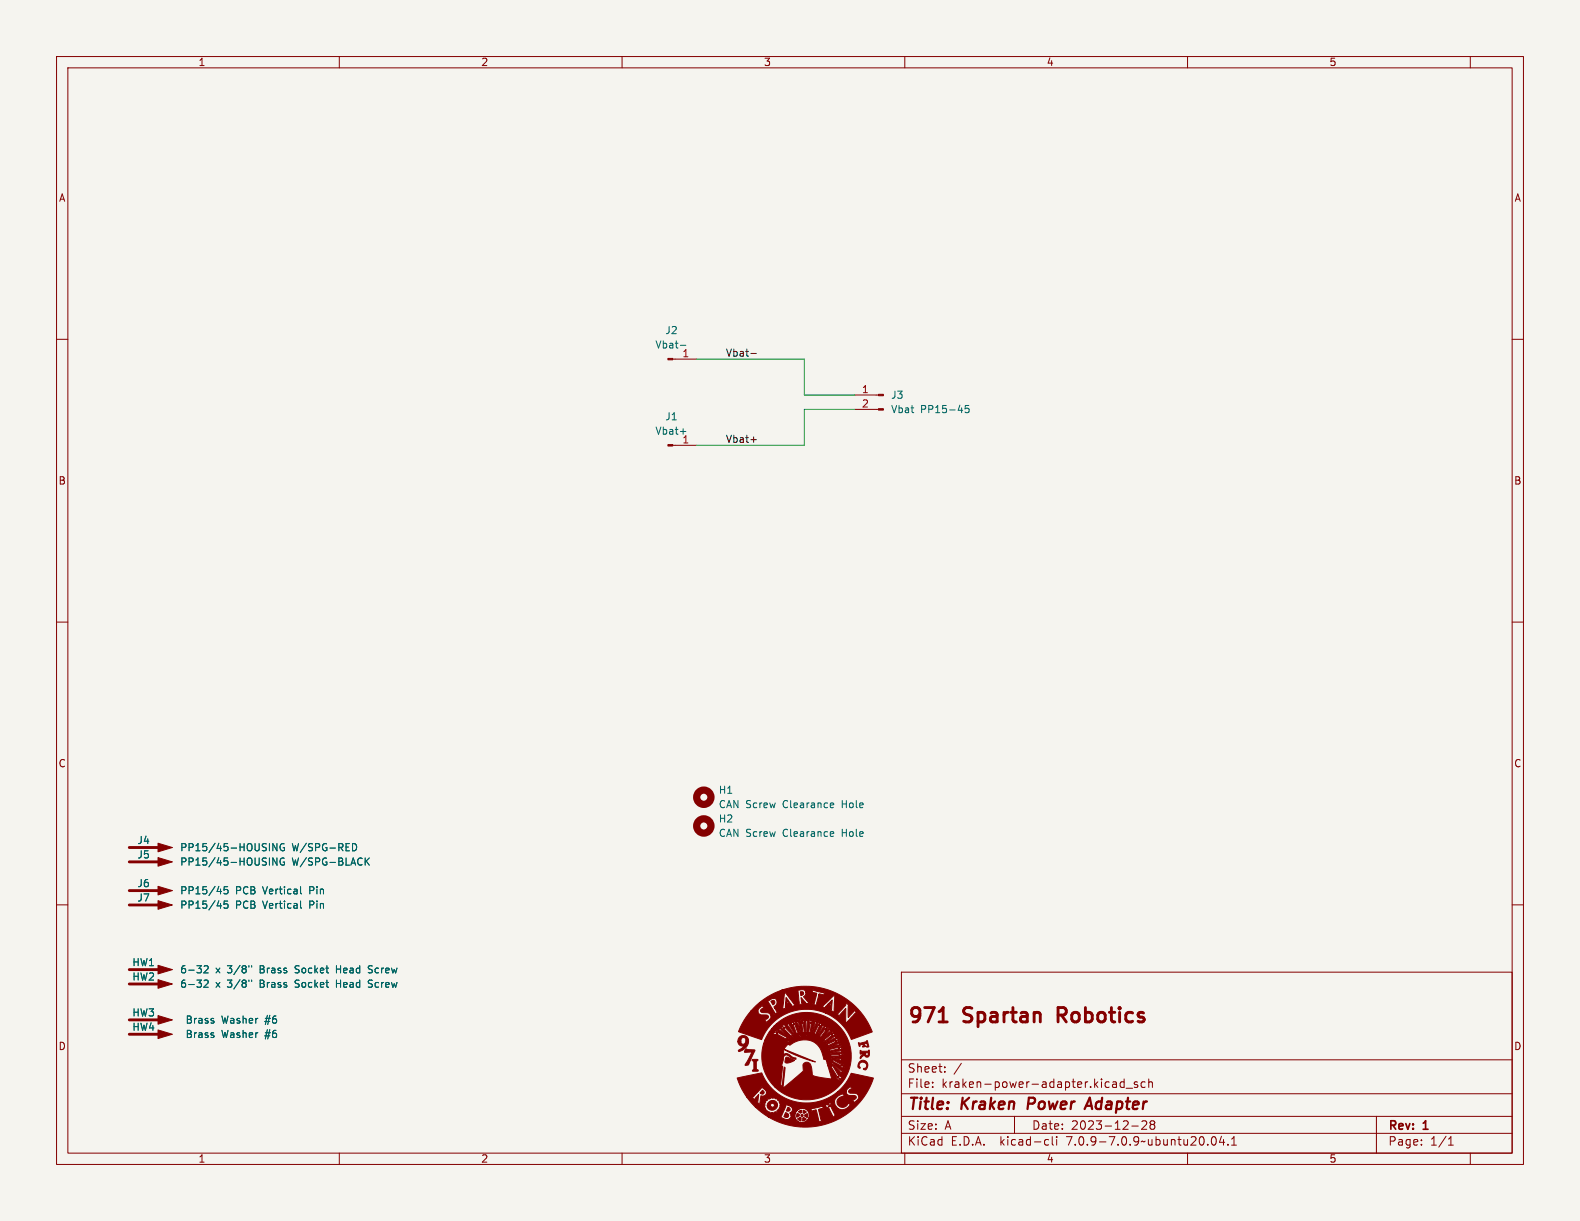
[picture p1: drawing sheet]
<svg xmlns="http://www.w3.org/2000/svg" width="279mm" height="216mm" viewBox="0 0 279 216" stroke-linecap="round" stroke-linejoin="round" font-family="sans-serif">
<path d="M0 0h279.4v215.9h-279.4z" fill="#f5f4ef" stroke="#f5f4ef" stroke-width=".18"/>
<g fill="none" stroke="#840000" stroke-width=".18">
<path d="M10 10h259.4v195.9h-259.4zM12 12h255.4v191.9h-255.4zM60 10v2M110 10v2M160 10v2M210 10v2M260 10v2M10 60h2M267.4 60h2M119 63.5h4.2M119 78.7h4.2M151.1 72.4h4.2"/>
<path d="M151.1 69.9h4.2M10 110h2M267.4 110h2M10 160h2M267.4 160h2M159.4 171.9h108v32h-108zM159.4 197.4h108M159.4 193.4h108M159.4 187.4h108M164.9 192.1v.2M164.9 191.4v.1M167.1 189.4v.2"/>
<path d="M167.1 188.7v.1M170 188l-1.3 1.9M179.4 197.4v3M197.4 191.4v.9M197.4 192.2l-.1 .1M197.4 191.6l-.1 .1M198.8 190.8v1.5M198.8 191.4l-.4-.1-.3 .3v.4l.1 .2h.6M199.1 192.4h1.2M200.1 199.1h1.2M201.1 191.4l-.3-.1-.2 .2v.2l.5 .2v.3h-.5M202.5 191.4l-.4-.1-.3 .3v.4l.1 .2h.6"/>
<path d="M202.7 198.3v.5l-.8 .9h.9M203.1 191.4l.3-.1 .3 .1 .1 .9M203.1 190.8v1.5M203.4 198.3v.2l.2 .3M203.6 198.8l-.2 .3v.3l.2 .3 .5-.1 .1-.2-.1-.4-.2-.2M203.6 198.8h.3M204.1 198.3l.1 .2-.3 .3M243.4 197.4v6.5M60 203.9v2M110 203.9v2M159.4 200.4h108M160 203.9v2"/>
<path d="M185 201.5l.4 .1M185.4 202.4l-.4 .1M186.1 201v1.3l.2 .2M186.9 201v.1M186.9 201.5v1M210 203.9v2M214.4 201.1l.2-.1a.81 .81 0 0 1 .6 .6 .81 .81 0 0 1-.3 .8l-.2 .1a.81 .81 0 0 1-.6-.6 .81 .81 0 0 1 .3-.8zM216 200.9l-.4 1.1h1M216.4 201.5v1M217.1 202.3v.2M217.8 202.5h.8M217.8 201.4l.4-.4v1.5"/>
<path d="M251.4 202.3v.2M251.4 201.6v.1M256.1 202.5h.9M256.1 201.4l.5-.4v1.5M260 203.9v2"/>
</g>
<path d="M181.9 194.1l-.2 2M191.8 196.1l.9-2 .4 2M192.1 195.5h.9" fill="none" stroke="#840000" stroke-width=".4"/>
<path d="M22.9 152.4h6.3M22.9 149.9h6.3M22.9 157.5h6.3M22.9 171.5h6.3M22.9 160h6.3M22.9 174h6.3M187.1 179.5h1M188.1 178.2h-1v2.5M22.9 180.3h6.3M22.9 182.9h6.3M166.1 180.7h1.4" fill="none" stroke="#840000" stroke-width=".51"/>
<g fill="#840000" stroke="#840000" stroke-width=".18">
<path d="M130.4 190.6l4.3-.9a8.5 8.5 0 0 0 10 5.1h2.9l.1 .6 .5 .6-.1 .1h.3a1.43 1.43 0 0 0 1.9-.8l-.2-.3-.4 .5a.99 .99 0 0 1-1.6-.3 .99 .99 0 0 1 1-1.4l.1 .2 .2-.1-.2-.2a.32 .32 0 0 0-.2-.3 .32 .32 0 0 0-.4 .2l-.8 .6-.2 .6h-2.9a8.4 8.4 0 0 0 3.4-1.8l1.5 .1a.66 .66 0 0 0 .6 .6h.6a.42 .42 0 0 1 .6 .2 .42 .42 0 0 1-.4 .6l-.1-.1a.22 .22 0 0 0-.1 .2 .22 .22 0 0 0 .2 .2 .17 .17 0 0 0 .2 .2 .17 .17 0 0 0 .1-.2v-.1a.76 .76 0 0 0 .4-1.1l-.4-.3h-1a.35 .35 0 0 1-.2-.5 .35 .35 0 0 1 .5-.1l.1-.2-.4-.4-.5 .5-.2 .4h-1.5l.2-.1a13.7 13.7 0 0 0 2.3-3.1l3.8 .8a3.3 3.3 0 0 1-.7 1.8 12.7 12.7 0 0 1-17.9 5.1h2.1l.4 .2a1.45 1.45 0 0 0 1.2 .2l.4-.4v-.3h.6l.1 .1-.1 .1 .1 .1-.1 .1 .2 .1-.1 .1h.1l-.1 .1 .2 .1-.1 .1h.2v.1h.1l.1 .2 .1-.1 .2 .2 .1-.1 .1 .2 .1-.1 .3 .1 .1-.1h.1v-.1l.2 .1v-.2l.1 .1v-.2l.2 .1v-.2h.2l-.1-.1h.2l-.1-.2h.2l-.1-.1 .1-.1v-.3l.1-.1-.1-.1 .1-.1-.2-.2 .1-.1-.1-.1v-.1h-.2l.1-.2h-.2l.1-.1h-.2v-.1h-.1l-.1-.1-.1 .1-.1-.2h1.2l.2 .7 .1-.2 .6-.2 .4 1.6a.22 .22 0 0 1 .1 .3 .22 .22 0 0 1-.2 .1l.2 .2 .6-.2 .1-.2a.4 .4 0 0 1-.5-.5l-.1-.7a.41 .41 0 0 1-.1-.6 .41 .41 0 0 1 .6-.1v.1a.34 .34 0 0 0 .2-.3 .34 .34 0 0 0-.1-.3h.5l.1 .1a.86 .86 0 0 1 .8 .9l.2 .5a.28 .28 0 0 0 .2 .4 .28 .28 0 0 0 .4-.2l-.3-.6a1.42 1.42 0 0 1-.3-1.5l-.1-.1a.21 .21 0 0 0-.3-.2 .21 .21 0 0 0-.1 .3l-.3 .2v-.4l-.3 .6h-.5l-.1-.1-.1 .1-1.6 .4h-2.3v.1l-.1-.1-.1 .2-.1-.1v.2h-.2l.1 .1-.3 .1 .1 .1-.1-.1v.2l-.1 .1 .1 .1h-.2l.1 .2-.1 .1h-.6l-.2-.4a.68 .68 0 0 0 .4-.8 .68 .68 0 0 0-.7-.5l-.5-.2 .1 .3-.2 .5-.6 1.3-.2-.1-.1 .2h-2.1l-2.2-1.8 1.7 .1 .1 .3-.2 .2 .3-.1 .1 .2v.3l.2-.1 .4 .1v.2l.4-.2 .2 .2 .1-.2 .2-.1 .3 .1a.36 .36 0 0 1 .4-.5v-.2l.3-.3a.28 .28 0 0 1-.2-.2 .28 .28 0 0 1 .2-.3 .28 .28 0 0 1-.3-.2 .28 .28 0 0 1 .2-.3 .31 .31 0 0 1-.4-.1 .31 .31 0 0 1-.1-.4 .28 .28 0 0 1-.4 .1 .28 .28 0 0 1-.1-.3 .34 .34 0 0 1-.4 .2 .34 .34 0 0 1-.3-.2 .3 .3 0 0 1-.2 .3 .3 .3 0 0 1-.3-.1v.2l-.2 .2h-.3a.31 .31 0 0 1 .1 .4 .31 .31 0 0 1-.4 .1 .3 .3 0 0 1 .3 .3 .3 .3 0 0 1-.3 .3h-1.4l-1.6-1.8h.9l.6 .6a.94 .94 0 0 1 .6-.9l.1-.1-.2 1.2a.59 .59 0 0 0 .5 .6 .84 .84 0 0 1 0-1v-.3a.32 .32 0 0 1 .5-.2h.1a.69 .69 0 0 0 .5-.7 .69 .69 0 0 0-.6-.6l-.4-.3v.2l-1.4 1.6-.2-.1h-1l-1.1-1.8z"/>
<path d="M136.9 181.4l.4-.3h1.8l1.3 1.8 .2-.1 3.6 .1 .7-1.4a.45 .45 0 0 0 .4-.3 .45 .45 0 0 0-.1-.5l-.1 .3h-.2v-.3l-.3 .3v.5l-.6 1.3h-3.4l-1-1.5-.1-.5h.4l.1 .3a3.2 3.2 0 0 1 .9 1.7l.2-.1 2.6 .1 .8-2.2-.1-.1-.1 .2-.1-.2-.1 .1v.3l-.6 1.8h-2.4l-.5-1.3 .1-.6-.3-.3h.4l.2 .4 .5 1.8 .2-.1-.4-1.9h.3l.2 .4 .2 1.5 1.2 .1 .1-.5a2.35 2.35 0 0 1 .4-1.5l-.1-.4-.1 .3-.2-.1 .1-.3a.62 .62 0 0 0-.2 .9l-.2 1.5h-.8l-.2-1.6 .2-.5h.2l.1 .3v1.6a.13 .13 0 0 0 0 .2 .13 .13 0 0 0 .2-.1v-1.7l.2-.4-.1-.1a.17 .17 0 0 1-.2 .2 .17 .17 0 0 1-.1-.3l-.1 .3h-.2l-.3-.4 .1 .3-.2 .1-.2-.2v.4h-.3v-.3l-.2-.1v.3l-.2-.2-.5 .1-.1 .3h-.1l-.1-.3-.2 .3h-.5a.18 .18 0 0 1 0 .3 .18 .18 0 0 1-.2 0 .18 .18 0 0 1-.1-.2v.2h-1.8a7.8 7.8 0 0 1 10.2-.5 7.8 7.8 0 0 1 1.9 10.1 8 8 0 0 1-12.4 1.4l1 .1 .3-.3 .4-3.2 .1 .1-.3 3.6 3.3-2.8 .3-.4a1.04 1.04 0 0 1 .2-1.3 .9 .9 0 0 1 1.2 1l.1 .6a.61 .61 0 0 0 .7 .9l2.8 .4-.7-2.3h.5l.4 .7a2.12 2.12 0 0 1 .7 1.6l.4 .3v-.4h.2l.1 .3a.55 .55 0 0 0 .1-.6 .55 .55 0 0 0-.6-.3l-1-1.7-.8 .1-.1-.5h.6l.4 .2 1.2 1.2 .2 .4h.3a.17 .17 0 0 1-.2-.1 .17 .17 0 0 1 .1-.2 .17 .17 0 0 1 .2 .1l-1.6-1.4-.2-.4h-.3a.16 .16 0 0 1 .2 .2 .16 .16 0 0 1-.3 0h-.6l-.2-.5h.9l.6 .4a2.37 2.37 0 0 1 1.3 .9l.4-.1-.2-.1v-.2h.3l-.3-.3h-.5l-1.5-.8-.1 .2h-.9v-.2h-.4l-.1-.2a3.4 3.4 0 0 0-3.1-3.2 4.1 4.1 0 0 0-2.8 .9l-.4-.2-.7 .9 5.6 2.3-3.2-1.1-2.4-1.2v1a1.03 1.03 0 0 1 1.5 .4l.7 .2v.2l-.6-.1-1.1-.7-.5 .2-.1 .7-.3 1.1 .2 .1-.4 3.5h-1a7.6 7.6 0 0 1-2-7.6l4.6 .1a6 6 0 0 1 3-1 3.7 3.7 0 0 1 3.3 3.5l-.1-.6h.4l.1 .4 .1-.1a.3 .3 0 0 0 0-.3 .3 .3 0 0 0-.3-.1 .45 .45 0 0 1-.5-.6l.4-.1 .1 .3h.1a.36 .36 0 0 0-.1-.4 .36 .36 0 0 0-.5 .1l-.2-.3a.24 .24 0 0 1-.1-.4 .24 .24 0 0 1 .4 .1l.1 .1h.1l-.2-.5-.6 .2-.1-.1a.32 .32 0 0 1-.3-.3 .32 .32 0 0 1 .3-.3l.2 .2h.2l-.4-.4-.4 .4-.3-.3a.24 .24 0 0 1-.3-.2 .24 .24 0 0 1 .2-.3l.4 .2v-.1l-.6-.3a.35 .35 0 0 1-.1 .5 .35 .35 0 0 1-.5-.1 .3 .3 0 0 1-.3-.2 .3 .3 0 0 1 0-.3l.5 .1v-.1l-.7-.2v.5h-.9a.18 .18 0 0 1-.1-.3 .18 .18 0 0 1 .3-.1h.2l-.3-.1a.28 .28 0 0 0-.4 .1 .28 .28 0 0 0 .1 .4l-1 .2-.1-.3 .5-.2h-.3a.25 .25 0 0 0-.3 .2 .25 .25 0 0 0 .1 .3l-.5 .3a.28 .28 0 0 1-.2 .1 .28 .28 0 0 1-.3-.2l.4-.4-.5 .3 .2 .4-.3 .2h-4.5l.3-.6h3.8a.37 .37 0 0 0 .5 .4l-.3-.4 .5-.3a.23 .23 0 0 1 .4-.1 .23 .23 0 0 1 0 .3l-.2 .2 .5-.2-.2-.4 .7-.2a.23 .23 0 0 1 .3-.1 .23 .23 0 0 1 0 .4l-.4 .1 .4-.1a.3 .3 0 0 0 .3-.1 .3 .3 0 0 0-.1-.4h1.1v.4h-.5h.7v-.5l1 .3a.3 .3 0 0 1-.1 .3 .3 .3 0 0 1-.4 0h-.1l.6 .2 .2-.5 .7 .3a.24 .24 0 0 1 .1 .3 .24 .24 0 0 1-.2 .2l-.4-.1a.4 .4 0 0 0 .4 .2 .4 .4 0 0 0 .3-.3l.7 .6-.4 .2-.3-.1a.37 .37 0 0 0 .3 .3 .37 .37 0 0 0 .4-.2h.1l.4 .7-.4 .1-.2-.3h-.1l.1 .2a.41 .41 0 0 0 .7 0l.1 .6a.22 .22 0 0 1 0 .3 .22 .22 0 0 1-.3-.1l-.1-.3-.1 .1a.35 .35 0 0 0 .1 .4 .35 .35 0 0 0 .5-.1h.1l.1 .8h-.5v-.4v.5l.8-.1v.1l1.9 .5 .3-.1a.17 .17 0 0 1-.3-.1 .17 .17 0 0 1 .2-.2l-2.3-.2-.1-.5h.3v.2h1.3a.63 .63 0 0 0 .8 .1l-.2-.2 .1-.1h.2a.45 .45 0 0 0-.4-.2 .45 .45 0 0 0-.4 .2h-1.7l-.1-.4h.3a.43 .43 0 0 0 .7 .1l1.4-.1 .1-.1-.2-.1v-.1h.3a.74 .74 0 0 0-.9 .1l-1.7 .2-.1-.5h.3v.2l1.6-.3a.43 .43 0 0 0 .4 .1 .43 .43 0 0 0 .3-.4 .18 .18 0 0 1-.2 .1 .18 .18 0 0 1-.2-.1l.3-.2-.5-.1-.4 .3-1.3 .4h-.3l-.2-.4h.3l.1 .2 1.5-.6a.46 .46 0 0 0 .6-.3 .16 .16 0 0 1-.2 .2 .16 .16 0 0 1-.1-.2 .16 .16 0 0 1 .1-.2l-2 .9h-.3l-.3-.5h.3l.2 .2 1.2-.6h.6l.3-.3h-.4v-.1l.3-.2a.67 .67 0 0 0-.9 .4l-1.3 .6h-.3l-.2-.4h.3l.1 .2 1.4-.9 .4-.1 .1-.1-.3-.1 .1-.2h-.2l-.2 .3-1.4 .9h-.3l-.4-.4h.4l.1 .2 1.3-1a.45 .45 0 0 0 .4-.1 .45 .45 0 0 0 .1-.5l-.2 .3-.1-.1 .1-.3-.4 .2-.2 .4-1.1 .9h-.4l-.4-.3h.4a.23 .23 0 0 0 .3 0 .23 .23 0 0 0 .1-.2l1.3-1.1v-.3l-.2 .2v-.3l-.1 .1-.2 .4-1.2 1.2h-.4l-.5-.3h.5l.2 .1 .2-.3a2.11 2.11 0 0 1 1.1-1v-.4a.16 .16 0 0 1-.2 .1 .16 .16 0 0 1-.1-.2 .16 .16 0 0 1 .3-.1 .5 .5 0 0 0-.6 .6l-.9 1.2h-.5l-.7-.3 1 .1 .8-1.4 .3-.2v-.2a.16 .16 0 0 1-.3 0 .16 .16 0 0 1 .2-.2 .51 .51 0 0 0-.4 .6l-.8 1.3h-.8a5.8 5.8 0 0 0-4.6 .9h-3.8l.7-1.4h.7l.1 .3 .2 .1a1.47 1.47 0 0 1 1.3 .5l.6 .3 .4-.2-.4-.2a2.26 2.26 0 0 1-1.4-1l-.6-.1 .1 .1a.15 .15 0 0 1 0 .3 .14 .14 0 0 1-.2-.1l-.1-.1-.7 .1 .4-.6h1.1l1.9 1.5 .2-.1-1.7-1.6h-.3l.2 .2v.1l-1.4-.1 .4-.4h1.3l.2 .4 .5 .2 1.1 1.1 .3-.2-1.2-1.2a.59 .59 0 0 0-.8-.6 .22 .22 0 0 1 .3 .1 .22 .22 0 0 1-.1 .3l-.3-.2z"/>
<path d="M133 187.3h.1a.79 .79 0 0 1 .9 .2 .61 .61 0 0 0-.3 .8v.2a.51 .51 0 0 0 .4 .8l-.1 .1h-.7a.19 .19 0 0 1-.2-.1 .19 .19 0 0 1 .2-.2v-.9a.45 .45 0 0 0-.3-.7z"/>
<path d="M152.1 187.7a.87 .87 0 0 1 1.3 .2 .87 .87 0 0 1-.5 1.3l-.2-.2a.62 .62 0 0 0 .6-.8 .62 .62 0 0 0-.9-.4 .61 .61 0 0 0-.3 1.1 .42 .42 0 0 1-.4-.3 .42 .42 0 0 1 .1-.5z"/>
<path d="M131.9 185.5l1.2 .1a.25 .25 0 0 1 .4 .1 .25 .25 0 0 1-.1 .3l-.8 1.7a.65 .65 0 0 1-.8 .7l1.2-2.4-1 .1a.25 .25 0 0 1-.4-.1 .25 .25 0 0 1 .2-.4z"/>
<path d="M152.1 185.8l.2 .1h.8l.6-.2a1.11 1.11 0 0 1-.3 1.2h-.3a.35 .35 0 0 0-.3-.3 .35 .35 0 0 0-.3 .2l-.3 .4a.74 .74 0 0 1 .6-1h-.4l-.2 .2-.1-.2h.9a.32 .32 0 0 0 .2 .4 .32 .32 0 0 0 .3-.4h-1.4z"/>
<path d="M130.7 183.4a1 1 0 0 1 1.4 0 1 1 0 0 1 .1 1.3 1.63 1.63 0 0 1-1.6 1.2v-.2l1-.7a.91 .91 0 0 1-1.1-.7v-.1h.5a.46 .46 0 0 0 .6 .4 .46 .46 0 0 0 .3-.6 .45 .45 0 0 0-.5-.5 .45 .45 0 0 0-.4 .6v.1h-.5z"/>
<path d="M151.8 184.4h.5a1.29 1.29 0 0 0 1.1-.4l.2 .8a.22 .22 0 0 1 0 .3 .22 .22 0 0 1-.3 .1v-.3a.3 .3 0 0 0 0-.4 .3 .3 0 0 0-.4 .1v.3l.2 .1-.5 .1h-.1a.21 .21 0 0 0 .1-.4 .2 .2 0 0 0-.3 0l-.2 .1v.2h-.1z"/>
<path d="M133.4 178.1l.9-.8h1.2a.81 .81 0 0 1 .8 .7l.4 .6a.52 .52 0 0 1 .1 .7l.9-.4-.1-.1-.2 .1-.4-.6h1.3v.1l.8-.2-.2-.1v-.8h.2a.14 .14 0 0 0 .2 .1 .14 .14 0 0 0 0-.2 .14 .14 0 0 0-.2 0l-.2 .1 .1-.9 .7 .9a.43 .43 0 0 1 .2 .7h5.4l.8 .2a.52 .52 0 0 1 .3-.7l.3 .1a.14 .14 0 0 0 .1 .1 .14 .14 0 0 0 .1-.1l-.1-.2-.4 .1 .8-.7-.1 1.7-.3 .1 .8 .4 .1-.1a.91 .91 0 0 1-.2-1l.1-1.7a.38 .38 0 0 0-.6 .3l-1.7 1.5h-5.4l.6-.2h4h-4l.2-.1v-.1h-.3l-1.3-1.8a.22 .22 0 0 0-.3-.3 .22 .22 0 0 0-.1 .4l-.3 2.3-1.4 .1a.22 .22 0 0 1-.1-.3 .22 .22 0 0 1 .2-.2l.3-.3v-.4a.65 .65 0 0 0-.5-.6 .65 .65 0 0 0-.7 .3l-.7 .5h-1.2l.4-.3a12.7 12.7 0 0 1 3.5-1.9h2.7l.1 .2a.46 .46 0 0 1 .2 .6l.1 1.2a.28 .28 0 0 1-.2 .4v.1l.9-.1-.1-.1h-.1l-.2-1 1 1.1 .6-.1-.3-.2-.6-.7a.27 .27 0 0 1-.2-.2 .27 .27 0 0 1 .3-.3l.1-.5 1.6 .1a.24 .24 0 0 1 .3 0 .24 .24 0 0 1 0 .3l-.3 1.2a.24 .24 0 0 1-.1 .3 .24 .24 0 0 1-.3 0 .79 .79 0 0 0 .9 .2 .31 .31 0 0 1-.2-.2 .31 .31 0 0 1 .1-.4l.3-1.1h.1h-.1v-.2l.7 .2-.1 .1 .2 .1 .2-.7-.2 .1-.8-.1-1-.4-.2 .5h-1.1a.7 .7 0 0 0-1.1-.4h-3.2l.4-.1a12.7 12.7 0 0 1 15.6 7.5l-3.7 1.3a8.4 8.4 0 0 0-4.5-4.6h1.9l.7 .5-.1-.2 1.1-1.2-.1 2.5h.2l1.2-1.3a.52 .52 0 0 1 .7-.3l-.6-.7a.17 .17 0 0 0-.2 .2 .17 .17 0 0 0 .2 .1l-1 1.1 .1-2.2-.6-.4h-.1l.2 .2-.1 .4-1.3 1.3-.2-.1-.1 .1a6 6 0 0 1-3.1-.4l-2.1-.3a8.7 8.7 0 0 0-8.1 5.3l-4-1.4a12.2 12.2 0 0 1 2.2-3.6h1.2l.4 .6 .8 .1a.42 .42 0 0 1 .7 .3 .42 .42 0 0 1-.7 .4l.3 .4a.18 .18 0 0 0 .2 .1 .18 .18 0 0 0 .1-.2 .86 .86 0 0 0 .5-1l-.1-.2a1.8 1.8 0 0 0-1.5-.3 .4 .4 0 0 1-.1-.5 .4 .4 0 0 1 .5-.2l-.2-.3a.17 .17 0 0 0-.2-.2 .17 .17 0 0 0-.1 .2l-.5 .4-.1 .4h-1.2z"/>
<path d="M141 197.8l.5-.3 .2 .1v.5a.37 .37 0 0 1-.6-.2z"/>
<path d="M142 197.7l.1-.1 .5 .3a.48 .48 0 0 1-.7 .2z"/>
<path d="M142.3 197.1l.5-.2-.1 .7-.4-.3z"/>
<path d="M141 196.8a.34 .34 0 0 1 .4 .4 .34 .34 0 0 1-.5 .3z"/>
<path d="M142 196.3l.6 .3-.2 .1a.25 .25 0 0 1-.3 .1 .25 .25 0 0 1-.1-.3z"/>
<path d="M141.2 196.6l.5-.3v.5h-.1z"/>
<path d="M138.9 196.7l.5 .3a.4 .4 0 0 1-.1 .6 .4 .4 0 0 1-.6-.1l-.1-.1z"/>
<path d="M139.3 195.8a.37 .37 0 0 1 .4 .5 .37 .37 0 0 1-.6 .1z"/>
<path d="M146.6 195.5l.3-.1v.2l-.3 .1 .2-.1v-.2l-.2 .3z"/>
<path d="M135.9 194.9a.9 .9 0 0 1 1.3-.1 .9 .9 0 0 1 .1 1.2 .9 .9 0 0 1-1.2 .2l-.3-.3-.1-.4h.5l.4 .3 .3-.1v-.4a.37 .37 0 0 0-.4-.2 .37 .37 0 0 0-.3 .4h-.5z"/>
<path d="M134.8 192.8l.3 .3v.2a.41 .41 0 0 1-.7 0z"/>
<path d="M139 187h.3l1.2 .5a2.24 2.24 0 0 1-1.5 .4h-.1a.74 .74 0 0 1 0-.9z"/>
<path d="M148.1 190.4h.1v.2v-.2l.1 .2v-.2h-.2a.15 .15 0 0 1 .2 0 .15 .15 0 0 1-.1 .2 .15 .15 0 0 1-.1-.2l.1 .2z"/>
<path d="M148.7 188.2h.2v.2h-.2l.2-.1z"/>
<path d="M148.4 186.6h.2v.1h-.2h.2l-.2-.1 .2 .1z"/>
<path d="M148.3 185.2l.1-.1 .1 .2-.2 .1 .2-.2-.2 .1 .1-.1-.2 .1 .2-.2-.2 .2z"/>
<path d="M147.8 184h.2v.2h-.2l.2-.1h-.2h.2z"/>
<path d="M147 182.8h.2l-.1 .2h-.1l.2-.2-.2 .1 .1-.1-.1 .1z"/>
<path d="M137.3 182.5l.2 .2-.2-.2a.16 .16 0 0 1 .3 .1 .15 .15 0 0 1-.2 .2 .15 .15 0 0 1-.1-.2l.2 .1z"/>
<path d="M145.9 182l.2-.1 .1 .2h-.2l.1-.1-.2 .1 .2-.1-.2 .1 .2-.2z"/>
<path d="M138.5 181.6a.14 .14 0 0 1 .2 .1 .14 .14 0 0 1 0 .2 .14 .14 0 0 1-.2-.1l.2 .1-.2-.1h.2l-.2-.1 .2 .1z"/>
<path d="M144.7 181.1h.2v.2h-.2l.2-.1-.1-.1-.1 .2z"/>
<path d="M140.4 181h.1v.2h-.1l.1-.1-.1-.1-.1 .2z"/>
<path d="M143.4 180.8h.1v.2h-.1l.1-.2-.1 .2 .1-.2-.2 .1z"/>
<path d="M141.7 180.7l.2 .2-.2-.2 .2 .2-.1-.2h.1l.1 .2h-.2z"/>
<path d="M136.3 177.1a.37 .37 0 0 1 .7 0 .37 .37 0 0 1-.4 .5z"/>
<path d="M141.5 175.4a.36 .36 0 0 1 .6 .1 .36 .36 0 0 1-.3 .5h-.2z"/>
<path d="M27.9 151.6l2.6 .8-2.6 .8z"/>
<path d="M27.9 149.1l2.6 .8-2.6 .7z"/>
<path d="M27.9 179.6l2.6 .7-2.6 .8z"/>
<path d="M27.9 170.7l2.6 .8-2.6 .7z"/>
<path d="M118.1 63.4h.9v.2h-.9z"/>
<path d="M118.1 78.6h.9v.3h-.9z"/>
<path d="M155.3 72.3h.9v.2h-.9z"/>
<path d="M155.3 69.7h.9v.3h-.9z"/>
<path d="M27.9 159.3l2.6 .7-2.6 .8z"/>
<path d="M27.9 173.2l2.6 .8-2.6 .8z"/>
<path d="M27.9 182.1l2.6 .8-2.6 .7z"/>
<path d="M27.9 156.7l2.6 .8-2.6 .7z"/>
<circle cx="141.8" cy="197.2" r=".2"/>
<circle cx="147.1" cy="188.5" r=".1"/>
<circle cx="147.1" cy="187.5" r=".08"/>
</g>
<g fill="none" stroke="#006464" stroke-width=".18">
<path d="M120.3 61.1h1M120.3 76.3h1M169.4 72.5h.8M171.3 71.7h-.6v.6l.1-.1h.5l.1 .2-.1 .4-.2 .2-.4-.2M38.4 157.6h.8M40.3 159.3h-.6l-.1 .6 .2-.1 .4 .1 .1 .2v.4l-.2 .1-.5-.1M40.3 156.8h-.6l-.1 .6 .2-.1h.4l.1 .2v.4l-.2 .2-.5-.2M49 149.2v1.2l-.7-1.2v1.2M49 151.7v1.3l-.7-1.3v1.3M50.2 151.8a.59 .59 0 0 0-.7 .5 .59 .59 0 0 0 .7 .6l.1-.5h-.2M50.2 149.2a.59 .59 0 0 0-.7 .6 .59 .59 0 0 0 .7 .6l.1-.5h-.2M53.1 159.3v1.1l.2 .2"/>
<path d="M53.1 156.8v1.1l.2 .2M62.3 149.2a.64 .64 0 0 1 .8 .6 .64 .64 0 0 1-.8 .6M64.6 151.7v1.3M64.8 152.3l.5 .7M65.3 151.7l-.7 .7M147 147.1h.4v.3l-.6 .1M147 142h.4v.3l-.6 .1M147.4 147.8l-.4 .1M147.4 142.8h-.4M36.1 170.9l.5-.1 .2 .3-.8 .9h.8M36.1 173.4l.5-.1 .2 .4-.8 .9h.8M38.4 160.2h.8"/>
<path d="M44 170.8v.2M44 173.3v.2M44.5 170.8v.2M44.5 173.3v.2M59.5 170.8v1.2M59.5 173.3v1.3M59.5 171.4h.7M59.5 173.9h.7M65.1 172h.5M65.1 174.5l.5 .1M65.7 170.8h-.3l-.3 .2 .1 .3 .4 .1M65.7 173.3h-.3l-.3 .2 .1 .3 .4 .2"/>
</g>
<g fill="none" stroke="#840000" stroke-width="1.3">
<circle cx="124.5" cy="146" r="1.27"/>
<circle cx="124.5" cy="141" r="1.27"/>
</g>
<path d="M132.8 77.7h1M132.8 62.5h1" fill="none" stroke="#0f0f0f" stroke-width=".18"/>
<path d="M123.2 63.5h19v6.4h8.9M151.1 72.4h-8.9v6.3h-19" fill="none" stroke="#009600" stroke-width=".18"/>
<g font-size="3.5" fill="#840000">
<text x="160.4" y="181.6">971</text>
<text x="170.6" y="181.6">Spartan</text>
<text x="188.2" y="181.6">Robotics</text>
</g>
<g font-size="2.8" fill="#840000">
<text x="160.4" y="196.8">Title:</text>
<text x="170.1" y="196.8">Kraken</text>
<text x="182.6" y="196.8">Power</text>
<text x="193.8" y="196.8">Adapter</text>
</g>
<g font-size="2.1" fill="#840000">
<text x="160.4" y="189.9">Sheet:</text>
<text x="160.4" y="192.6">File:</text>
<text x="166.5" y="192.6">kraken-power-adapter.kicad_sch</text>
<text x="160.4" y="202.8">KiCad</text>
<text x="160.4" y="200">Size:</text>
<text x="167.1" y="200">A</text>
<text x="168.1" y="202.8">E.D.A.</text>
<text x="177" y="202.8">kicad-cli</text>
<text x="182.4" y="200">Date:</text>
<text x="188.9" y="202.8">7.0.9-7.0.9~ubuntu20.04.1</text>
<text x="189.4" y="200">2023-12-28</text>
<text x="245.4" y="200.2">Rev:</text>
<text x="245.4" y="202.8">Page:</text>
<text x="251.8" y="200.2">1</text>
<text x="252.9" y="202.8">1/1</text>
</g>
<g font-size="1.8" fill="#840000">
<text x="35" y="11.9">1</text>
<text x="85" y="11.9">2</text>
<text x="135" y="11.9">3</text>
<text x="185" y="11.9">4</text>
<text x="235" y="11.9">5</text>
<text x="10.3" y="35.9">A</text>
<text x="267.7" y="35.9">A</text>
<text x="10.3" y="85.9">B</text>
<text x="267.7" y="85.9">B</text>
<text x="10.3" y="135.9">C</text>
<text x="267.7" y="135.9">C</text>
<text x="10.3" y="185.9">D</text>
<text x="267.7" y="185.9">D</text>
<text x="35" y="205.8">1</text>
<text x="85" y="205.8">2</text>
<text x="135" y="205.8">3</text>
<text x="185" y="205.8">4</text>
<text x="235" y="205.8">5</text>
</g>
<g font-size="1.8" fill="#006464">
<text x="117.6" y="59.3">J2</text>
<text x="115.8" y="61.8">Vbat-</text>
<text x="157.5" y="70.7">J3</text>
<text x="115.8" y="77.1">Vbat+</text>
<text x="117.6" y="74.5">J1</text>
<text x="157.5" y="73.3">Vbat</text>
<text x="162.8" y="73.3">PP15-45</text>
<text x="127" y="140.6">H1</text>
<text x="127" y="143.1">CAN Screw</text>
<text x="138.5" y="143.1">Clearance</text>
<text x="149.1" y="143.1">Hole</text>
<text x="24.2" y="149.5">J4</text>
<text x="127" y="145.6">H2</text>
<text x="127" y="148.2">CAN Screw</text>
<text x="138.5" y="148.2">Clearance</text>
<text x="149.1" y="148.2">Hole</text>
<text x="24.2" y="152">J5</text>
<text x="31.8" y="153.3">PP15/45-HOUSING</text>
<text x="31.8" y="150.7">PP15/45-HOUSING</text>
<text x="51.6" y="153.3">W/SPG-BLACK</text>
<text x="51.6" y="150.7">W/SPG-RED</text>
<text x="24.2" y="159.6">J7</text>
<text x="24.2" y="157.1">J6</text>
<text x="31.8" y="160.9">PP15/45</text>
<text x="31.8" y="158.3">PP15/45</text>
<text x="41.6" y="160.9">PCB</text>
<text x="41.6" y="158.3">PCB</text>
<text x="46.6" y="160.9">Vertical</text>
<text x="46.6" y="158.3">Vertical</text>
<text x="55" y="160.9">Pin</text>
<text x="55" y="158.3">Pin</text>
<text x="23.3" y="171">HW1</text>
<text x="23.3" y="173.6">HW2</text>
<text x="31.8" y="172.3">6-32</text>
<text x="38.1" y="172.3">x</text>
<text x="40.3" y="172.3">3/8&quot;</text>
<text x="46.2" y="172.3">Brass</text>
<text x="52.7" y="172.3">Socket</text>
<text x="60.1" y="172.3">Head</text>
<text x="66" y="172.3">Screw</text>
<text x="23.3" y="179.9">HW3</text>
<text x="31.8" y="174.9">6-32</text>
<text x="38.1" y="174.9">x</text>
<text x="40.3" y="174.9">3/8&quot;</text>
<text x="46.2" y="174.9">Brass</text>
<text x="52.7" y="174.9">Socket</text>
<text x="60.1" y="174.9">Head</text>
<text x="66" y="174.9">Screw</text>
<text x="23.3" y="182.5">HW4</text>
<text x="32.9" y="181.2">Brass</text>
<text x="32.9" y="183.7">Brass</text>
<text x="39.4" y="181.2">Washer</text>
<text x="39.4" y="183.7">Washer</text>
<text x="47.2" y="181.2">#6</text>
<text x="47.2" y="183.7">#6</text>
</g>
<g font-size="1.8" fill="#a90000">
<text x="120.6" y="63.2">1</text>
<text x="152.3" y="69.6">1</text>
<text x="152.3" y="72.1">2</text>
<text x="120.6" y="78.5">1</text>
</g>
<g font-size="1.8" fill="#0f0f0f">
<text x="128.3" y="63.2">Vbat-</text>
<text x="128.3" y="78.4">Vbat+</text>
</g>
</svg>
